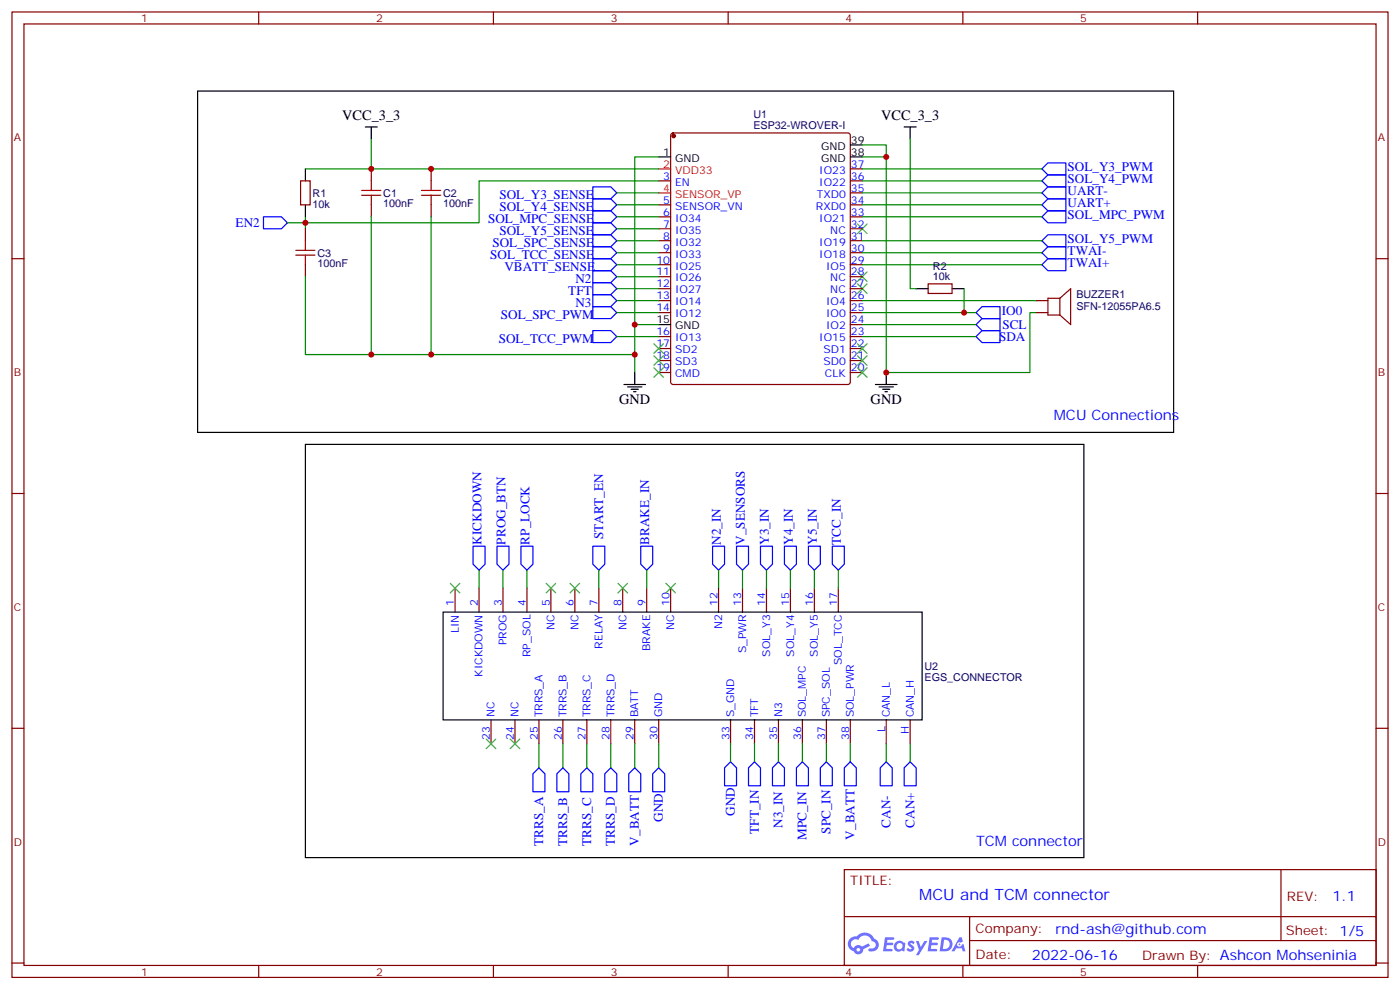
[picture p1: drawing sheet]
<svg xmlns="http://www.w3.org/2000/svg" width="412mm" height="292mm" viewBox="0 0 412 292" stroke-linecap="round" stroke-linejoin="round" font-family="sans-serif">
<g fill="none" stroke="#870000" stroke-width=".35">
<path d="M3.5 3.5h405.4v284.4h-405.4zM7.1 7.1h398.2v277.2h-398.2zM76.2 3.5v3.6M145.3 3.5v3.6M214.5 3.5v3.6M283.6 3.5v3.6M352.8 3.5v3.6M3.5 76.2h3.6M405.3 76.2h3.6M3.5 145.3h3.6M405.3 145.3h3.6M3.5 214.5h3.6"/>
<path d="M405.3 214.5h3.6M248.7 256.1h156.6v28.2h-156.6zM377.3 256.1v20.9M248.7 270h156.5M285.6 277h119.6M285.6 270v14.1M3.5 283.6h3.6M76.2 284.3v3.6M145.3 284.3v3.6M214.5 284.3v3.6M283.6 284.3v3.6M352.8 284.3v3.6"/>
<path d="M405.3 283.6h3.6"/>
</g>
<g fill="#5487ff">
<path d="M267.7 277.3a1.22 1.22 0 0 1 1.7 .3l-.4 .5a.47 .47 0 0 0-.3-.4 .47 .47 0 0 0-.5 .2l.1 .3a1.14 1.14 0 0 1 .8 1.7 1.14 1.14 0 0 1-1.9 0l-.2-.2 .5-.5 .7 .4a.29 .29 0 0 0 .3-.3 .29 .29 0 0 0-.2-.3 1.04 1.04 0 0 1-.6-1.7z"/>
<path d="M260.7 276h2.4l.3 .2-.2 .5-1.8 .1-.1 .8h1.5l.3 .4-.3 .4h-1.6l-.2 1.1h1.7l.2 .3-.2 .3-2.6 .1z"/>
<path d="M273.8 276h2.4l.3 .2-.1 .5-1.8 .1-.2 .8h1.6l.3 .4-.4 .4h-1.6l-.1 1.1h1.7l.2 .3-.2 .3-2.6 .1z"/>
<path d="M282.6 276.1h.7l.3 1.2-.6 .3a.69 .69 0 0 0-1 .3 .69 .69 0 0 0 .4 1 .69 .69 0 0 0 .9-.7l.5-.2 .6 2.2h-.8l-.2-.9h-1.8l-.5 .9h-.8z"/>
<path d="M269.8 277.1h.8l.6 1.8 1.1-1.8h.9l-2.6 4.2h-.8l.9-1.5z"/>
<path d="M277.4 276.1l-.6 4.1h1.3a2.11 2.11 0 0 0 2.5-2.1 2.11 2.11 0 0 0-2.5-2zM278.1 276.8a1.39 1.39 0 0 1 1.7 1.4 1.39 1.39 0 0 1-1.8 1.3h-.3z"/>
<path d="M263.7 277.7a1.54 1.54 0 0 0-.1 2.1 1.54 1.54 0 0 0 2.2 .2l.6 .2 .3-2.3-.2-.2-.4-.1a1.49 1.49 0 0 0-2.4 .1zM264 278.7a.94 .94 0 0 1 1.8 0 .94 .94 0 0 1-1.8 0z"/>
<path d="M250.4 276.4a2.18 2.18 0 0 0 1.1 3.7 1.44 1.44 0 0 0 1.6 1 1.44 1.44 0 0 0 1.2-1.5l2-1-.5-.8-1.9 1a1.47 1.47 0 0 0-2.4 .4 1.39 1.39 0 0 1-.7-1.9 1.39 1.39 0 0 1 2-.5 2.12 2.12 0 0 1 2.2-1.3 2.12 2.12 0 0 1 1.9 1.7 1.14 1.14 0 0 1 1.1 1.4 1.14 1.14 0 0 1-1.7 .8 .43 .43 0 0 0-.5 .3 .43 .43 0 0 0 .4 .5 1.98 1.98 0 0 0 2.5-1.2 1.98 1.98 0 0 0-1.2-2.5 3.1 3.1 0 0 0-5.3-.7l-.9 .1zM252.3 279.7a.55 .55 0 0 1 1.1 0 .55 .55 0 0 1-1.1 0z"/>
<circle cx="282.6" cy="278.1" r=".26"/>
</g>
<g fill="none" stroke="#00f" stroke-width=".35">
<path d="M174.6 58.6h5.3l1.8 1.7-1.8 1.8h-5.3zM174.6 55h5.3l1.8 1.8-1.8 1.8h-5.3zM306.9 56.8l1.8-1.8h5.3v3.6h-5.3zM306.9 49.7l1.8-1.7h5.3v3.5h-5.3zM306.9 53.3l1.8-1.8h5.3v3.5h-5.3zM77.6 63.9h5.3l1.8 1.7-1.8 1.8h-5.3zM174.6 65.6h5.3l1.8 1.8-1.8 1.7h-5.3zM174.6 72.7h5.3l1.8 1.7-1.8 1.8h-5.3zM174.6 69.1h5.3l1.8 1.8-1.8 1.8h-5.3zM174.6 62.1h5.3l1.8 1.8-1.8 1.7h-5.3zM174.6 79.7h5.3l1.8 1.8-1.8 1.8h-5.3zM174.6 76.2h5.3l1.8 1.8-1.8 1.7h-5.3z"/>
<path d="M306.9 60.3l1.8-1.7h5.3v3.5h-5.3zM306.9 63.9l1.8-1.8h5.3v3.5h-5.3zM306.9 70.9l1.8-1.8h5.3v3.6h-5.3zM306.9 78l1.8-1.8h5.3v3.5h-5.3zM306.9 74.4l1.8-1.7h5.3v3.5h-5.3zM174.6 90.3h5.3l1.8 1.8-1.8 1.7h-5.3zM174.6 97.4h5.3l1.8 1.7-1.8 1.8h-5.3zM174.6 83.3h5.3l1.8 1.7-1.8 1.8h-5.3zM174.6 86.8h5.3l1.8 1.7-1.8 1.8h-5.3zM287.5 99.1l1.8-1.7h5.3v3.5h-5.3zM287.5 95.6l1.8-1.8h5.3v3.6h-5.3zM287.5 92.1l1.8-1.8h5.3v3.5h-5.3z"/>
<path d="M139.3 160.9h3.6v5.3l-1.8 1.7-1.8-1.7zM146.4 160.9h3.5v5.3l-1.7 1.7-1.8-1.7zM153.5 160.9h3.5v5.3l-1.8 1.7-1.7-1.7zM174.6 160.9h3.6v5.3l-1.8 1.7-1.8-1.7zM188.7 160.9h3.6v5.3l-1.8 1.7-1.8-1.7zM209.9 160.9h3.5v5.3l-1.7 1.7-1.8-1.7zM217 160.9h3.5v5.3l-1.8 1.7-1.7-1.7zM224 160.9h3.5v5.3l-1.7 1.7-1.8-1.7zM231.1 160.9h3.5v5.3l-1.8 1.7-1.7-1.7zM238.1 160.9h3.6v5.3l-1.8 1.7-1.8-1.7zM245.2 160.9h3.5v5.3l-1.8 1.7-1.7-1.7zM158.7 226.1l1.8 1.8v5.3h-3.5v-5.3z"/>
<path d="M165.8 226.1l1.8 1.8v5.3h-3.6v-5.3zM172.9 226.1l1.7 1.8v5.3h-3.5v-5.3zM179.9 226.1l1.8 1.8v5.3h-3.5v-5.3zM187 226.1l1.7 1.8v5.3h-3.5v-5.3zM194 226.1l1.8 1.8v5.3h-3.5v-5.3zM215.2 224.4l1.8 1.7v5.3h-3.6v-5.3zM222.2 224.4l1.8 1.7v5.3h-3.5v-5.3zM229.3 224.4l1.8 1.7v5.3h-3.6v-5.3zM236.4 224.4l1.7 1.7v5.3h-3.5v-5.3zM243.4 224.4l1.8 1.7v5.3h-3.5v-5.3zM250.5 224.4l1.7 1.7v5.3h-3.5v-5.3zM261.1 224.4l1.7 1.7v5.3h-3.5v-5.3z"/>
<path d="M268.1 224.4l1.8 1.7v5.3h-3.6v-5.3z"/>
</g>
<g fill="none" stroke="#870000" stroke-width=".35">
<path d="M197.8 39.4l.5-.2h51.5l.5 .2 .2 .5v72.6l-.3 .5-.4 .2h-51.5l-.5-.2-.2-.5v-72.6zM88.5 53.3h2.9v7h-2.9zM109.4 49.7v3.6M127 49.7v3.6M194 53.3h3.6M250.5 53.3h3.5M250.5 56.8h3.5M250.5 49.7h3.5M90 67.4v3.5M90 78v3.5M109.4 60.3v3.6M127 60.3v3.6"/>
<path d="M194 60.3h3.6M194 63.9h3.6M194 67.4h3.6M194 70.9h3.6M194 74.4h3.6M194 78h3.6M250.5 60.3h3.5M250.5 63.9h3.5M250.5 67.4h3.5M250.5 70.9h3.5M250.5 74.4h3.5M250.5 78h3.5"/>
<path d="M194 81.5h3.6M194 85h3.6M194 88.5h3.6M194 92.1h3.6M194 99.1h3.6M250.5 81.5h3.5M250.5 85h3.5M250.5 88.5h3.5M250.5 92.1h3.5M250.5 99.1h3.5M250.5 95.6h3.5M273.4 83.6h7.1v2.8h-7.1z"/>
<path d="M305.2 88.5h3.5M305.2 92.1h3.5M312.2 87.8l3.2-2.8v10.6l-3.2-2.8M312.2 87.8v5M312.2 87.8h-3.5v5h3.5M194 102.7h3.6M194 106.2h3.6M194 109.7h3.6M250.5 102.7h3.5M250.5 106.2h3.5M250.5 109.7h3.5M134.1 173.2v7.1"/>
<path d="M141.1 173.2v7.1M148.2 173.2v7.1M155.2 173.2v7.1M162.3 173.2v7.1M169.3 173.2v7.1M176.4 173.2v7.1M183.4 173.2v7.1M190.5 173.2v7.1M197.6 173.2v7.1M211.7 173.2v7.1M218.7 173.2v7.1M225.8 173.2v7.1"/>
<path d="M232.8 173.2v7.1M239.9 173.2v7.1M246.9 173.2v7.1M144.6 212v7.1M151.7 212v7.1M158.7 212v7.1M165.8 212v7.1M172.9 212v7.1M179.9 212v7.1M187 212v7.1M194 212v7.1M215.2 212v7.1"/>
<path d="M222.2 212v7.1M229.3 212v7.1M236.4 212v7.1M243.4 212v7.1M250.5 212v7.1M261.1 212v7.1M268.1 212v7.1"/>
</g>
<g fill="none" stroke="#000" stroke-width=".35">
<path d="M58.2 26.8h287.5v100.6h-287.5zM107.6 37.4h3.5M109.4 37.4v3.5M266.3 37.4h3.6M268.1 37.4v3.5M90 49.7v3.6M194 46.2h3.6M250.5 46.2h3.5M250.5 42.7h3.5M90 60.3v3.6M194 95.6h3.6M269.9 85h3.5"/>
<path d="M280.5 85h3.5M183.8 113.2h6.3M184.9 113.9h4.2M185.9 114.7h2.1M186.6 115.4h.7M187 109.7v3.5M257.9 113.2h6.3M258.9 113.9h4.3M260 114.7h2.1M260.7 115.4h.7M261.1 109.7v3.5M90 130.9h229.3v121.7h-229.3z"/>
<path d="M130.5 180.3h141.1v31.7h-141.1z"/>
</g>
<g fill="none" stroke="#008700" stroke-width=".35">
<path d="M109.4 40.9v8.8h-19.4M109.4 49.7h84.6M181.7 56.8h12.3M194 46.2h-7v49.4M194 53.3h-52.9v12.3h-56.4M254 46.2h7.1v63.5h42.3v-17.6h1.8M254 42.7h7.1v3.5M254 56.8h52.9M254 49.7h52.9M254 53.3h52.9M268.1 40.9v44.1h1.8M90 63.9v3.5"/>
<path d="M109.4 63.9v40.5M127 63.9v40.5M181.7 60.3h12.3M181.7 63.9h12.3M181.7 67.4h12.3M181.7 70.9h12.3M181.7 74.4h12.3M181.7 78h12.3M254 60.3h52.9M254 63.9h52.9M254 70.9h52.9M254 74.4h52.9"/>
<path d="M254 78h52.9M90 81.5v22.9h97M181.7 99.1h12.3M181.7 92.1h12.3M181.7 88.5h12.3M181.7 81.5h12.3M181.7 85h12.3M194 95.6h-7v14.1M254 99.1h33.5M254 92.1h33.5M254 88.5h51.2M254 95.6h33.5"/>
<path d="M284 85v7.1M141.1 167.9v5.3M148.2 167.9v5.3M155.2 167.9v5.3M176.4 167.9v5.3M190.5 167.9v5.3M211.7 167.9v5.3M218.7 167.9v5.3M225.8 167.9v5.3M232.8 167.9v5.3M239.9 167.9v5.3M246.9 167.9v5.3"/>
<path d="M158.7 219.1v7M165.8 219.1v7M172.9 219.1v7M179.9 219.1v7M187 219.1v7M194 219.1v7M215.2 219.1v5.3M222.2 219.1v5.3M229.3 219.1v5.3M236.4 219.1v5.3M243.4 219.1v5.3M250.5 219.1v5.3"/>
<path d="M261.1 219.1v5.3M268.1 219.1v5.3"/>
</g>
<g fill="none" stroke="#3c3" stroke-width=".35">
<path d="M252.6 66l2.8 2.8M255.4 66l-2.8 2.8M252.6 83.6l2.8 2.8M252.6 80.1l2.8 2.8M255.4 83.6l-2.8 2.8M255.4 80.1l-2.8 2.8M192.6 101.2l2.8 2.9M192.6 104.8l2.8 2.8M192.6 108.3l2.8 2.8M195.4 101.2l-2.8 2.9M195.4 104.8l-2.8 2.8M195.4 108.3l-2.8 2.8"/>
<path d="M252.6 108.3l2.8 2.8M252.6 104.8l2.8 2.8M252.6 101.2l2.8 2.9M255.4 108.3l-2.8 2.8M255.4 104.8l-2.8 2.8M255.4 101.2l-2.8 2.9M132.6 171.8l2.9 2.8M135.5 171.8l-2.9 2.8M160.9 171.8l2.8 2.8M163.7 171.8l-2.8 2.8M167.9 171.8l2.8 2.8M170.7 171.8l-2.8 2.8"/>
<path d="M182 171.8l2.9 2.8M184.9 171.8l-2.9 2.8M196.1 171.8l2.9 2.8M199 171.8l-2.9 2.8M143.2 217.7l2.8 2.8M146 217.7l-2.8 2.8M150.3 217.7l2.8 2.8M153.1 217.7l-2.8 2.8"/>
</g>
<circle cx="198.4" cy="40" r=".53" fill="#870000" stroke="#870000" stroke-width=".35"/>
<path d="M194 49.7h3.6M194 56.8h3.6" fill="none" stroke="#f00" stroke-width=".35"/>
<path d="M106.5 56.1h5.7M106.5 57.5h5.7M109.4 53.3v2.8M109.4 57.5v2.8M124.2 56.1h5.6M124.2 57.5h5.6M127 53.3v2.8M127 57.5v2.8M87.1 73.7h5.7M87.1 75.1h5.7M90 70.9v2.8M90 75.1v2.9" fill="none" stroke="#a10000" stroke-width=".35"/>
<g fill="#c00">
<circle cx="90" cy="65.6" r=".88"/>
<circle cx="187" cy="95.6" r=".88"/>
<circle cx="261.1" cy="46.2" r=".88"/>
<circle cx="261.1" cy="109.7" r=".88"/>
<circle cx="284" cy="92.1" r=".88"/>
<circle cx="109.4" cy="49.7" r=".88"/>
<circle cx="187" cy="104.4" r=".88"/>
<circle cx="127" cy="49.7" r=".88"/>
<circle cx="127" cy="104.4" r=".88"/>
<circle cx="109.4" cy="104.4" r=".88"/>
</g>
<text font-size="4.6" fill="#00f" x="270.8" y="265.1">MCU and TCM connector</text>
<g font-size="4.2">
<text x="100.8" y="35.3">VCC_3_3</text>
<text x="259.5" y="35.3">VCC_3_3</text>
<text x="182.4" y="118.9">GND</text>
<text x="256.5" y="118.9">GND</text>
</g>
<g font-size="4.2" fill="#00f">
<text x="310.4" y="123.8">MCU Connections</text>
<text x="287.5" y="249.1">TCM connector</text>
<text x="392.5" y="265.4">1.1</text>
<text x="310.9" y="274.9">rnd-ash@github.com</text>
<text x="304" y="282.7">2022-06-16</text>
</g>
<g font-size="3.9" fill="#00f">
<text x="314.5" y="50.4">SOL_Y3_PWM</text>
<text x="314.5" y="54">SOL_Y4_PWM</text>
<text x="147.1" y="58.6">SOL_Y3_SENSE</text>
<text x="314.5" y="57.5">UART-</text>
<text x="143.8" y="65.6">SOL_MPC_SENSE</text>
<text x="147.1" y="62.1">SOL_Y4_SENSE</text>
<text x="314.5" y="61">UART+</text>
<text x="314.5" y="64.6">SOL_MPC_PWM</text>
<text x="69.4" y="66.9">EN2</text>
<text x="147.1" y="69.1">SOL_Y5_SENSE</text>
<text x="314.5" y="71.6">SOL_Y5_PWM</text>
<text x="144.4" y="76.2">SOL_TCC_SENSE</text>
<text x="145" y="72.7">SOL_SPC_SENSE</text>
<text x="314.5" y="75.1">TWAI-</text>
<text x="148.6" y="79.7">VBATT_SENSE</text>
<text x="169.5" y="83.3">N2</text>
<text x="314.5" y="78.7">TWAI+</text>
<text x="167.4" y="86.8">TFT</text>
<text x="147.5" y="93.8">SOL_SPC_PWM</text>
<text x="169.5" y="90.3">N3</text>
<text x="295.1" y="92.8">IO0</text>
<text x="146.9" y="100.9">SOL_TCC_PWM</text>
<text x="294.3" y="100.4">SDA</text>
<text x="295.3" y="96.8">SCL</text>
<text x="141.8" y="160.4" transform="rotate(-90 141.8 160.4)">KICKDOWN</text>
<text x="148.9" y="160.4" transform="rotate(-90 148.9 160.4)">PROG_BTN</text>
<text x="155.9" y="160.4" transform="rotate(-90 155.9 160.4)">RP_LOCK</text>
<text x="177.7" y="158.8" transform="rotate(-90 177.7 158.8)">START_EN</text>
<text x="191.2" y="160.4" transform="rotate(-90 191.2 160.4)">BRAKE_IN</text>
<text x="212.4" y="160.4" transform="rotate(-90 212.4 160.4)">N2_IN</text>
<text x="219.4" y="160.4" transform="rotate(-90 219.4 160.4)">V_SENSORS</text>
<text x="226.5" y="160.4" transform="rotate(-90 226.5 160.4)">Y3_IN</text>
<text x="233.5" y="160.4" transform="rotate(-90 233.5 160.4)">Y4_IN</text>
<text x="240.6" y="160.4" transform="rotate(-90 240.6 160.4)">Y5_IN</text>
<text x="247.6" y="160.4" transform="rotate(-90 247.6 160.4)">TCC_IN</text>
<text x="195.3" y="242" transform="rotate(-90 195.3 242)">GND</text>
<text x="216.4" y="240.2" transform="rotate(-90 216.4 240.2)">GND</text>
<text x="223.5" y="245.5" transform="rotate(-90 223.5 245.5)">TFT_IN</text>
<text x="230.5" y="243.7" transform="rotate(-90 230.5 243.7)">N3_IN</text>
<text x="244.7" y="245.5" transform="rotate(-90 244.7 245.5)">SPC_IN</text>
<text x="262.3" y="243.7" transform="rotate(-90 262.3 243.7)">CAN-</text>
<text x="269.3" y="243.7" transform="rotate(-90 269.3 243.7)">CAN+</text>
<text x="160" y="249" transform="rotate(-90 160 249)">TRRS_A</text>
<text x="167" y="249" transform="rotate(-90 167 249)">TRRS_B</text>
<text x="174.1" y="249" transform="rotate(-90 174.1 249)">TRRS_C</text>
<text x="181.2" y="249" transform="rotate(-90 181.2 249)">TRRS_D</text>
<text x="188.2" y="249" transform="rotate(-90 188.2 249)">V_BATT</text>
<text x="237.6" y="247.3" transform="rotate(-90 237.6 247.3)">MPC_IN</text>
<text x="251.7" y="247.3" transform="rotate(-90 251.7 247.3)">V_BATT</text>
</g>
<g font-size="3.9" fill="#800">
<text x="250.5" y="260.7">TITLE:</text>
<text x="379.1" y="265.4">REV:</text>
<text x="287.4" y="274.9">Company:</text>
<text x="378.7" y="275.5">Sheet: 1/5</text>
<text x="287.4" y="282.6">Date:</text>
<text x="336.4" y="282.7">Drawn By: Ashcon Mohseninia</text>
</g>
<g font-size="3.2" fill="#800">
<text x="41.6" y="6.5">1</text>
<text x="110.8" y="6.5">2</text>
<text x="179.9" y="6.5">3</text>
<text x="249.1" y="6.5">4</text>
<text x="318.2" y="6.5">5</text>
<text x="4.1" y="41.6">A</text>
<text x="405.9" y="41.6">A</text>
<text x="4.1" y="110.8">B</text>
<text x="405.9" y="110.8">B</text>
<text x="4.1" y="179.9">C</text>
<text x="405.9" y="179.9">C</text>
<text x="4.1" y="249.1">D</text>
<text x="405.9" y="249.1">D</text>
<text x="41.6" y="287.3">1</text>
<text x="110.8" y="287.3">2</text>
<text x="179.9" y="287.3">3</text>
<text x="249.1" y="287.3">4</text>
<text x="318.2" y="287.3">5</text>
</g>
<g font-size="3.2" fill="#000080">
<text x="221.9" y="34.9">U1</text>
<text x="221.9" y="38.1">ESP32-WROVER-I</text>
<text x="92.1" y="57.9">R1</text>
<text x="112.9" y="58">C1</text>
<text x="130.5" y="58">C2</text>
<text x="92.1" y="61.2">10k</text>
<text x="112.9" y="61.1">100nF</text>
<text x="130.5" y="61.1">100nF</text>
<text x="93.5" y="75.6">C3</text>
<text x="93.5" y="78.7">100nF</text>
<text x="274.8" y="82.6">10k</text>
<text x="274.8" y="79.4">R2</text>
<text x="317.1" y="87.9">BUZZER1</text>
<text x="317.1" y="91.4">SFN-12055PA6.5</text>
<text x="272.3" y="197.3">U2</text>
<text x="272.3" y="200.5">EGS_CONNECTOR</text>
</g>
<g font-size="3.2">
<text x="195.4" y="45.9">1</text>
<text x="198.9" y="47.6">GND</text>
<text x="241.9" y="47.6">GND</text>
<text x="241.9" y="44.1">GND</text>
<text x="250.6" y="45.9">38</text>
<text x="250.6" y="42.3">39</text>
<text x="193.3" y="95.2">15</text>
<text x="198.9" y="97">GND</text>
</g>
<g font-size="3.2" fill="#f00">
<text x="195.4" y="49.4">2</text>
<text x="198.9" y="51.2">VDD33</text>
<text x="195.4" y="56.4">4</text>
<text x="198.9" y="58.2">SENSOR_VP</text>
</g>
<g font-size="3.2" fill="#00f">
<text x="195.4" y="52.9">3</text>
<text x="241.3" y="51.2">IO23</text>
<text x="250.6" y="52.9">36</text>
<text x="250.6" y="49.4">37</text>
<text x="195.4" y="60">5</text>
<text x="198.9" y="54.7">EN</text>
<text x="240.6" y="58.2">TXD0</text>
<text x="241.3" y="54.7">IO22</text>
<text x="250.6" y="60">34</text>
<text x="250.6" y="56.4">35</text>
<text x="195.4" y="63.5">6</text>
<text x="198.9" y="61.7">SENSOR_VN</text>
<text x="198.9" y="65.3">IO34</text>
<text x="240.3" y="61.7">RXD0</text>
<text x="241.3" y="65.3">IO21</text>
<text x="250.6" y="63.5">33</text>
<text x="195.4" y="67">7</text>
<text x="195.4" y="70.6">8</text>
<text x="198.9" y="68.8">IO35</text>
<text x="244.6" y="68.8">NC</text>
<text x="250.6" y="70.6">31</text>
<text x="250.6" y="67">32</text>
<text x="193.3" y="77.6">10</text>
<text x="195.4" y="74.1">9</text>
<text x="198.9" y="72.3">IO32</text>
<text x="198.9" y="75.8">IO33</text>
<text x="241.3" y="75.8">IO18</text>
<text x="241.3" y="72.3">IO19</text>
<text x="250.6" y="77.6">29</text>
<text x="250.6" y="74.1">30</text>
<text x="193.3" y="81.1">11</text>
<text x="198.9" y="79.4">IO25</text>
<text x="198.9" y="82.9">IO26</text>
<text x="243.3" y="79.4">IO5</text>
<text x="244.6" y="82.9">NC</text>
<text x="250.6" y="81.1">28</text>
<text x="193.3" y="84.7">12</text>
<text x="193.3" y="88.2">13</text>
<text x="198.9" y="86.4">IO27</text>
<text x="198.9" y="90">IO14</text>
<text x="243.3" y="90">IO4</text>
<text x="244.6" y="86.4">NC</text>
<text x="250.6" y="88.2">26</text>
<text x="250.6" y="84.7">27</text>
<text x="193.3" y="91.7">14</text>
<text x="198.9" y="93.5">IO12</text>
<text x="243.3" y="93.5">IO0</text>
<text x="250.6" y="95.2">24</text>
<text x="250.6" y="91.7">25</text>
<text x="193.3" y="98.8">16</text>
<text x="198.9" y="100.5">IO13</text>
<text x="241.3" y="100.5">IO15</text>
<text x="243.3" y="97">IO2</text>
<text x="250.6" y="98.8">23</text>
<text x="193.3" y="102.3">17</text>
<text x="193.3" y="105.8">18</text>
<text x="198.9" y="104.1">SD2</text>
<text x="198.9" y="107.6">SD3</text>
<text x="242.5" y="107.6">SD0</text>
<text x="242.5" y="104.1">SD1</text>
<text x="250.6" y="105.8">21</text>
<text x="250.6" y="102.3">22</text>
<text x="193.3" y="109.4">19</text>
<text x="198.9" y="111.1">CMD</text>
<text x="243" y="111.1">CLK</text>
<text x="250.6" y="109.4">20</text>
<text x="133.7" y="178.5" transform="rotate(-90 133.7 178.5)">1</text>
<text x="140.8" y="178.5" transform="rotate(-90 140.8 178.5)">2</text>
<text x="147.8" y="178.5" transform="rotate(-90 147.8 178.5)">3</text>
<text x="154.9" y="178.5" transform="rotate(-90 154.9 178.5)">4</text>
<text x="161.9" y="178.5" transform="rotate(-90 161.9 178.5)">5</text>
<text x="169" y="178.5" transform="rotate(-90 169 178.5)">6</text>
<text x="176" y="178.5" transform="rotate(-90 176 178.5)">7</text>
<text x="183.1" y="178.5" transform="rotate(-90 183.1 178.5)">8</text>
<text x="190.1" y="178.5" transform="rotate(-90 190.1 178.5)">9</text>
<text x="197.2" y="178.5" transform="rotate(-90 197.2 178.5)">10</text>
<text x="211.3" y="178.5" transform="rotate(-90 211.3 178.5)">12</text>
<text x="218.4" y="178.5" transform="rotate(-90 218.4 178.5)">13</text>
<text x="225.4" y="178.5" transform="rotate(-90 225.4 178.5)">14</text>
<text x="232.5" y="178.5" transform="rotate(-90 232.5 178.5)">15</text>
<text x="239.5" y="178.5" transform="rotate(-90 239.5 178.5)">16</text>
<text x="246.6" y="178.5" transform="rotate(-90 246.6 178.5)">17</text>
<text x="163.3" y="185.6" transform="rotate(-90 163.3 185.6)">NC</text>
<text x="170.4" y="185.6" transform="rotate(-90 170.4 185.6)">NC</text>
<text x="184.5" y="185.6" transform="rotate(-90 184.5 185.6)">NC</text>
<text x="198.6" y="185.6" transform="rotate(-90 198.6 185.6)">NC</text>
<text x="212.7" y="185.4" transform="rotate(-90 212.7 185.4)">N2</text>
<text x="135.1" y="186.5" transform="rotate(-90 135.1 186.5)">LIN</text>
<text x="149.2" y="190.1" transform="rotate(-90 149.2 190.1)">PROG</text>
<text x="177.4" y="191.1" transform="rotate(-90 177.4 191.1)">RELAY</text>
<text x="191.6" y="191.7" transform="rotate(-90 191.6 191.7)">BRAKE</text>
<text x="156.3" y="193.5" transform="rotate(-90 156.3 193.5)">RP_SOL</text>
<text x="219.8" y="192.4" transform="rotate(-90 219.8 192.4)">S_PWR</text>
<text x="226.8" y="193.4" transform="rotate(-90 226.8 193.4)">SOL_Y3</text>
<text x="233.9" y="193.4" transform="rotate(-90 233.9 193.4)">SOL_Y4</text>
<text x="240.9" y="193.4" transform="rotate(-90 240.9 193.4)">SOL_Y5</text>
<text x="248" y="195.8" transform="rotate(-90 248 195.8)">SOL_TCC</text>
<text x="142.2" y="199.4" transform="rotate(-90 142.2 199.4)">KICKDOWN</text>
<text x="145.7" y="211.3" transform="rotate(-90 145.7 211.3)">NC</text>
<text x="152.8" y="211.3" transform="rotate(-90 152.8 211.3)">NC</text>
<text x="159.8" y="211.3" transform="rotate(-90 159.8 211.3)">TRRS_A</text>
<text x="166.9" y="211.3" transform="rotate(-90 166.9 211.3)">TRRS_B</text>
<text x="173.9" y="211.3" transform="rotate(-90 173.9 211.3)">TRRS_C</text>
<text x="181" y="211.3" transform="rotate(-90 181 211.3)">TRRS_D</text>
<text x="188" y="211.3" transform="rotate(-90 188 211.3)">BATT</text>
<text x="195.1" y="211.3" transform="rotate(-90 195.1 211.3)">GND</text>
<text x="216.3" y="211.3" transform="rotate(-90 216.3 211.3)">S_GND</text>
<text x="223.3" y="211.3" transform="rotate(-90 223.3 211.3)">TFT</text>
<text x="230.4" y="211.3" transform="rotate(-90 230.4 211.3)">N3</text>
<text x="237.4" y="211.3" transform="rotate(-90 237.4 211.3)">SOL_MPC</text>
<text x="244.5" y="211.3" transform="rotate(-90 244.5 211.3)">SPC_SOL</text>
<text x="251.5" y="211.3" transform="rotate(-90 251.5 211.3)">SOL_PWR</text>
<text x="260.7" y="215.5" transform="rotate(-90 260.7 215.5)">L</text>
<text x="262.1" y="211.3" transform="rotate(-90 262.1 211.3)">CAN_L</text>
<text x="269.2" y="211.3" transform="rotate(-90 269.2 211.3)">CAN_H</text>
<text x="144.3" y="217.8" transform="rotate(-90 144.3 217.8)">23</text>
<text x="151.3" y="217.8" transform="rotate(-90 151.3 217.8)">24</text>
<text x="158.4" y="217.8" transform="rotate(-90 158.4 217.8)">25</text>
<text x="165.5" y="217.8" transform="rotate(-90 165.5 217.8)">26</text>
<text x="172.5" y="217.8" transform="rotate(-90 172.5 217.8)">27</text>
<text x="179.6" y="217.8" transform="rotate(-90 179.6 217.8)">28</text>
<text x="186.6" y="217.8" transform="rotate(-90 186.6 217.8)">29</text>
<text x="193.7" y="217.8" transform="rotate(-90 193.7 217.8)">30</text>
<text x="214.8" y="217.8" transform="rotate(-90 214.8 217.8)">33</text>
<text x="221.9" y="217.8" transform="rotate(-90 221.9 217.8)">34</text>
<text x="229" y="217.8" transform="rotate(-90 229 217.8)">35</text>
<text x="236" y="217.8" transform="rotate(-90 236 217.8)">36</text>
<text x="243.1" y="217.8" transform="rotate(-90 243.1 217.8)">37</text>
<text x="250.1" y="217.8" transform="rotate(-90 250.1 217.8)">38</text>
<text x="267.8" y="216.2" transform="rotate(-90 267.8 216.2)">H</text>
</g>
</svg>
